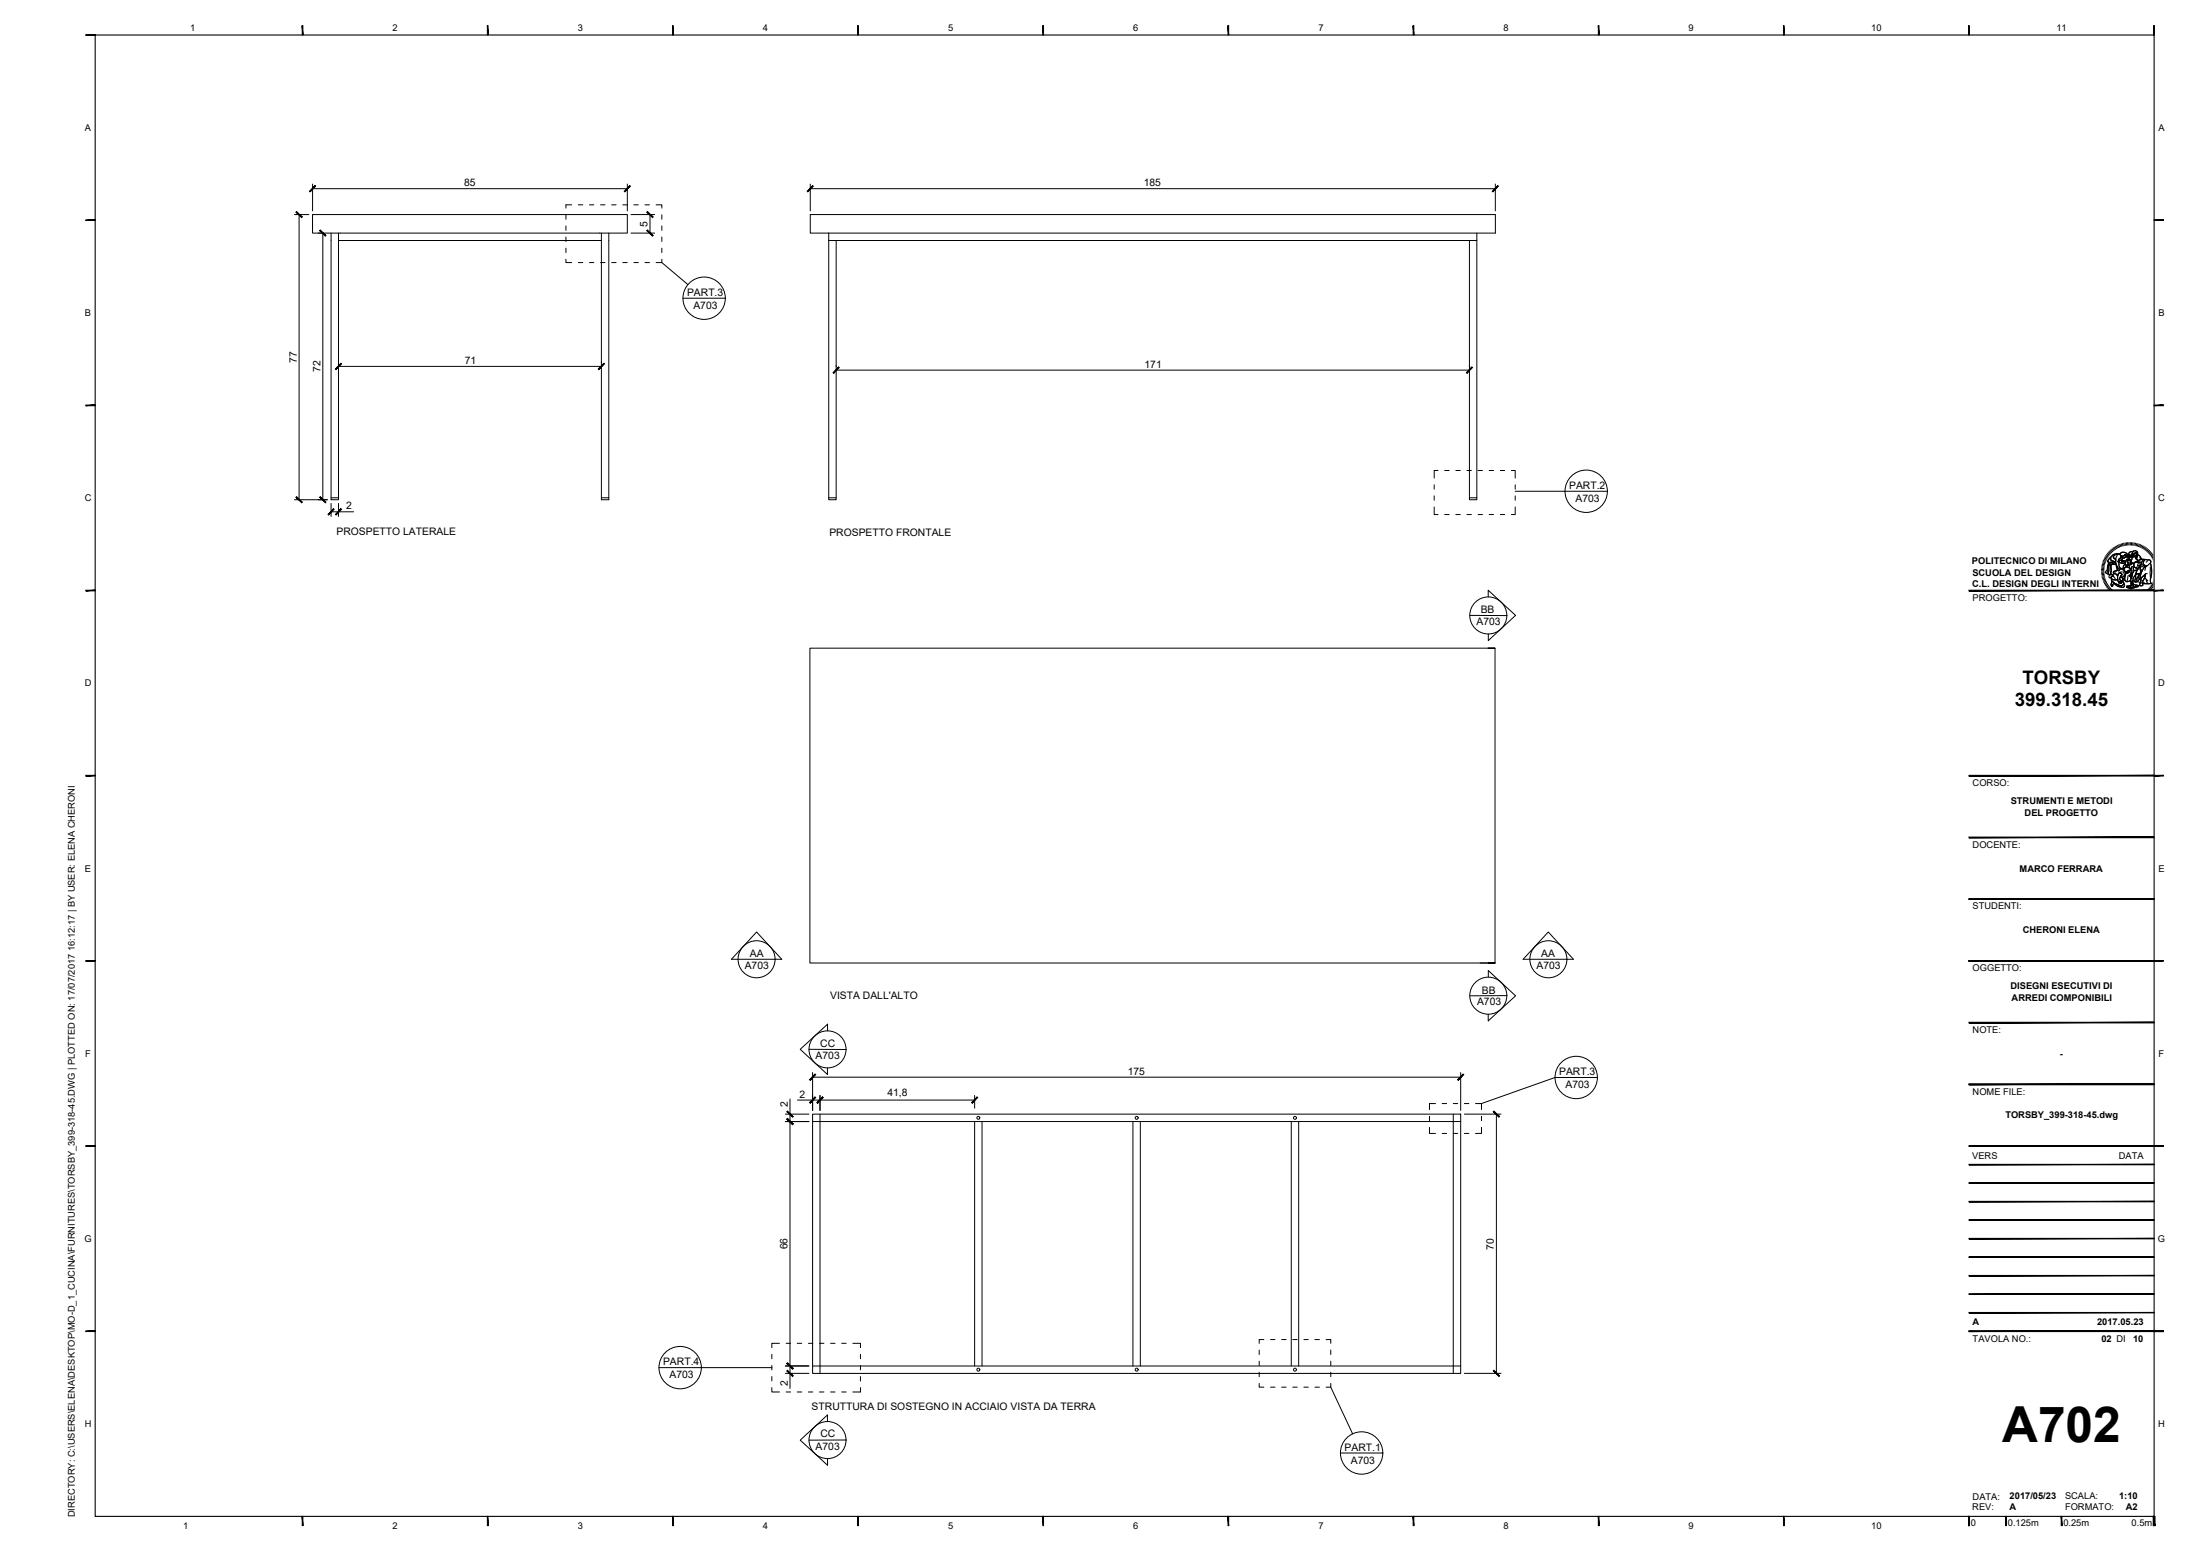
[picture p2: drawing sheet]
<svg xmlns="http://www.w3.org/2000/svg" width="594mm" height="420mm" viewBox="0 0 594 420" stroke-linecap="round" stroke-linejoin="round" font-family="sans-serif">
<!-- layer: A-FURN -->
<g fill="none" stroke="#000" stroke-width=".27">
<path d="M84.4 57.9h85v5h-85zM218.8 57.9h185v5h-185zM89.4 62.9v72h2v-72M91.4 64.9h71M162.4 62.9v72h2v-72M223.8 62.9v2h175v-2M223.8 64.9v70h2v-70M396.8 64.9v70h2v-70M89.4 134.4h2M162.4 134.4h2M223.8 134.4h2M396.8 134.4h2"/>
<path d="M218.7 175h185v85h-185zM401.8 175h1.9h-1.8M399.7 260h4h-1.8M219.4 300.8h175v70.1h-175zM219.4 302.8h175M221.4 300.8v70.1M263.2 302.8v66.1M265.2 302.8v66.1M305.9 302.8v66.1M307.9 302.8v66.1M348.7 302.8v66.1M350.7 302.8v66.1"/>
<path d="M392.4 300.8v70.1M219.4 368.9h175"/>
<circle cx="264.2" cy="301.8" r=".4"/>
<circle cx="306.9" cy="301.8" r=".4"/>
<circle cx="349.7" cy="301.8" r=".4"/>
<circle cx="264.2" cy="369.8" r=".4"/>
<circle cx="306.9" cy="369.8" r=".4"/>
<circle cx="349.7" cy="369.8" r=".4"/>
</g>
<!-- layer: G-ANNO-LOGO -->
<g fill="none" stroke="#000" stroke-width=".3">
<path d="M567.5 154.1h.6M567.5 153.8h.6M567.5 153.4l.7 .1M567.5 153.1l.7 .1M567.6 152.7l.7 .1M567.7 152.4l.6 .1M567.8 152l.6 .2M567.9 151.7l.6 .2M568 151.3l.6 .3M568.1 151l.6 .3M568.1 154.5h-.6M568.2 154.8h-.7"/>
<path d="M568.2 155.1l-.7 .1M568.2 155.4l-.6 .2M568.3 150.7l.6 .3M568.3 155.7l-.6 .2M568.4 156.1l-.7 .1M568.4 150.4l.6 .3M568.5 156.4l-.6 .2M568.6 156.7l-.6 .2M568.6 150.1l.6 .3M568.7 157l-.6 .3M568.8 149.8l.6 .4M568.9 157.3l-.6 .3"/>
<path d="M569 157.6l-.6 .3M569.1 149.5l.5 .4M569.2 157.8l-.6 .4M569.3 149.2l.5 .5M569.4 151.8h.6a.84 .84 0 0 0 1.3-.1l.1 .6-1 .1a.78 .78 0 0 1-1.1-.5zM569.4 151.8v.4M569.4 158.1l-.6 .4M569.5 148.9l.5 .5M569.5 152.3l-.2 .5-.2 1.4-.3 .6 .4 .2M569.6 158.4l-.6 .4M569.7 150.7l.3-.2-.1 .3a.81 .81 0 0 0 1 .8l.3 .1-.1 .2a.74 .74 0 0 1-1.1-.1l-.3 .1a.51 .51 0 0 1-.5-.4 .51 .51 0 0 1 .3-.6zM569.8 148.7l.4 .5"/>
<path d="M569.8 158.6l-.6 .5M569.8 152.3l-.3 .5v1.4l-.3 .8 .7 .2M569.8 152.3l.4 .1-.2 .4 .1 1.2-.1 1.1-.1 .1a.44 .44 0 0 1-.6-.2 .44 .44 0 0 1 .1-.6l.1-1.4zM570 150.5l-.6 .6a.44 .44 0 0 0-.2 .5 .44 .44 0 0 0 .5 .3h.6a.65 .65 0 0 0 1-.2M570 158.9l-.5 .4M570 148.4l.5 .6M570 155.9a1.21 1.21 0 0 0 1.8 .5M570.1 150.2l.6-.5 1.3-.1a.99 .99 0 0 0-1.2 1l.5 .3v.8l-.5-.1a.75 .75 0 0 1-.9-.8zM570.2 156.3v.5l.8 .7 1.9 .9M570.2 156.2l.7 .4 .9-.2 .4 .8v.2l.2-.2 .3 .4-.2-.6 .3 .4-.1-.4 .4 .1-.8-.6 .3-.8 .4 .2 .3 1a.79 .79 0 0 1 .1 .9 .79 .79 0 0 1-.9 .3l-1.7-.8-.6-.5zM570.2 159.1l-.5 .5M570.2 152.4l1.2-.1 .6 1.2-.1 .5-.4 .1a.6 .6 0 0 0-.8 .7l.2 .1-.4 .5a.56 .56 0 0 1-.5-.9v-1.7z"/>
<path d="M570.2 152.4l-.2 .6 .1 2.1M570.3 148.2l.4 .5M570.3 156.9l.8 .6 1.4 .6h.6l.4-.6a.65 .65 0 0 1 0 1 .65 .65 0 0 1-.9 0l-1.3-.6a.44 .44 0 0 0-.5-.3 .44 .44 0 0 0-.3 .5v.2h-.3a.86 .86 0 0 1 0-1.2zM570.3 156.9l-.1 .2a.83 .83 0 0 0 0 1.2l.4-.2-.2-.1a.49 .49 0 0 1 .4-.4 .49 .49 0 0 1 .5 .3l.9 .5a1.25 1.25 0 0 0 1.5-.1l-.2-.8M570.4 159.3l-.4 .5M570.5 155.4a.5 .5 0 0 0-.8-.2 .5 .5 0 0 0 .1 .8 .61 .61 0 0 1 .6-.4 .61 .61 0 0 1 .5 .4l.3 .2M570.6 148l.4 .5M570.7 159.5l-.5 .6M570.7 155l.4-.2 .2 .1a.73 .73 0 0 1 .5 1v.5a1.19 1.19 0 0 1-1.8-.5l.7-.2-.2-.3zM570.7 154.4l1.2-.4 .3 .1 .2-.4 .5-.1 .6 .2 .3 .4a1 1 0 0 1 0 1.2 1 1 0 0 1-1.1 .4v-.3a.47 .47 0 0 0 .1-.7 .47 .47 0 0 0-.8 .2l-.1 .4-.8-.6a.29 .29 0 0 1-.4 0 .29 .29 0 0 1 0-.4zM570.9 147.8l.3 .6M570.9 150l.9-.4a.75 .75 0 0 1 .9 .6 .75 .75 0 0 1-.5 .9l-.2 .4 .1 .4a1.41 1.41 0 0 0 .6 1.5l.2 .2-.5 .1-.1 .3a.32 .32 0 0 1-.4 0 .32 .32 0 0 1 0-.5l-.6-1.4v-1.2l-.6-.4z"/>
<path d="M570.9 159.7l-.4 .6M571.1 154.7l.7 .7M571.1 154.8l-.5 .4 .1 .4M571.2 147.6l.3 .6M571.2 159.9l-.4 .6M571.4 152.3l-2-.1-.4 1.6-.5 .7 .3 .3M571.5 147.4l.3 .6M571.5 152.7l.2 1.3M571.7 149.9l-.3 .7-.1 1.2 .6 1.6a.38 .38 0 0 0 0 .5 .38 .38 0 0 0 .4 .2l.1-.4 .5-.2a1.04 1.04 0 0 1-.7-1.4 1.49 1.49 0 0 1 .5-1.7 1.04 1.04 0 0 0-1.4-.8l-.7 .2-.5 .4-.2 .6a.81 .81 0 0 0 1 .8l.3 .1M571.8 147.3l.3 .6M571.9 154l-.4 .1a.6 .6 0 0 0-.8 .7l.2 .1M572 149.6a.87 .87 0 0 0-.9 .2 .87 .87 0 0 0-.2 1l.4 .1"/>
<path d="M572.1 147.1l.3 .6M572.2 154.7a.47 .47 0 0 1 .7 .2 .47 .47 0 0 1-.2 .6l-.4 1 .8 .7-.4-.2 .1 .5-.3-.5 .2 .6-.3-.4-.2 .2v-.2l-.4-.6 .1-1.2zM572.2 154.7a.47 .47 0 0 1 .7 .2 .47 .47 0 0 1-.2 .6l-.4 1 .8 .7-.4-.2 .1 .4-.3-.4 .1 .6-.2-.4-.2 .2v-.2l-.4-.6v-1.1zM572.2 151l1-.4-.1 .5-1.1 .5zM572.3 151.5l.7-.3 .3 .2-.4 .2 .2 .4a.61 .61 0 0 1-.8-.5zM572.3 151.5a.57 .57 0 0 0 .8 .5M572.4 149.7l.7-.6 1 .2a.3 .3 0 0 1 .4 .3 .3 .3 0 0 1-.4 .3l-.3-.2-.5 .5-.6-.2M572.4 147l.3 .6M572.5 149.4l.5-.3h.6l.7 .4a.23 .23 0 0 1 .2 .3 .23 .23 0 0 1-.3 .1l-.4-.2-.4 .4-.4 .1-.6-.5zM572.7 150l.6 .2 .6-.5 .3 .2-.2 .6-.4 .2-.4-.2-.6 .2zM572.8 146.9l.2 .6M572.9 153.6l.6 .2 .4 .6a.82 .82 0 0 1-.2 1.1h-.1"/>
<path d="M573 151.5h.8l-.2 .1a.37 .37 0 0 1-.2 .5 .37 .37 0 0 1-.5-.2zM573 155.9l.3 1a.8 .8 0 0 1 .1 .9 .8 .8 0 0 1-.9 .3M573 151.2l.3 .2M573.1 150.9v.2l-1.1 .5M573.1 154.4l-.8 .2M573.1 146.8l.2 .6M573.2 150.6l-.4 .5M573.3 154.1l.7 .5M573.4 151.5a.33 .33 0 0 0-.4 .3 .33 .33 0 0 0 .4 .3 .33 .33 0 0 0 .2-.5l.2-.1-.6 .1M573.4 154.6a.7 .7 0 0 1 .2 .9 .7 .7 0 0 1-1 .2M573.5 153.5l.6-.4h.6l.5 .4a.32 .32 0 0 1 .1 .5 .32 .32 0 0 1-.4 0l-.3 .2a.5 .5 0 0 1-.6 .3 .5 .5 0 0 1-.4-.5zM573.5 153.8l.1-.4a.91 .91 0 0 1 1.3-.1l.3 .1a.32 .32 0 0 1 .2 .4 .32 .32 0 0 1-.3 .3l-1.2 .3"/>
<path d="M573.5 146.7l.1 .6M573.5 156.4l.8 .7M573.7 150.5v.1M573.8 150.1l.2 .1M573.8 155.8v.9M573.8 152.4a1.25 1.25 0 0 0-.5 1.3M573.8 146.6l.1 .7M573.8 150.1v.1M573.9 154.4l1.2-.4-.2 .5-.4 .3-.5-.2zM573.9 154.4l.6 .4 .4-.3v-.3l.5-.4-.3-.4-.5-.3h-.6l-.5 .7-.2-.1v-.5l.5-.8 .2 .2h1.1l.5-.4v-.3l.6 .2v.5a.62 .62 0 0 1-.1 .9l.1 .7-.3 .5-.4 .1-.2 .6h-.4l.3 .3 .3-.1v.4l.1-.3-.3 1.1a.98 .98 0 0 1-1.5 0l-.3-.4 .3-.6 .2-1.1M573.9 155.2l-.3 1-.4 .4M574.1 154.6h-.1"/>
<path d="M574.2 150.3l.8-.2a.29 .29 0 0 1 .2 .5 .29 .29 0 0 1-.5 0zM574.2 146.6l.1 .6M574.2 149.9l-.2 .6-.4 .2-.4-.2-.6 .2M574.2 151.2l.5-.3 .4 .1 .5 1a.22 .22 0 0 1-.1 .3 .22 .22 0 0 1-.3-.1 .22 .22 0 0 1 .2-.3l-.2-.7a.44 .44 0 0 0-.7-.1 .44 .44 0 0 0 .1 .7l.1 .4a.43 .43 0 0 1-.7 .4 .43 .43 0 0 1 0-.7zM574.3 158.3l2-.4 1.1 .2-2 .6zM574.3 158.3l1.1 .4v.3l-1.1-.4zM574.5 151.1l.5-.1 .4 .7a.63 .63 0 0 1-.1 .7 .63 .63 0 0 1-.7 .2zM574.5 146.5l.1 .7M574.6 150.1l.1-.2a.53 .53 0 0 1 .8 .4l-.3 .1M574.6 155.5l-.3 1.6 1-.2M574.6 154.6h.1M574.6 149.9h.1a.52 .52 0 0 1 .8 .4l-.3 .1-.2-.3h-.4z"/>
<path d="M574.7 154.2l.1 .1M574.7 154.5l.1 .1M574.8 154.3h-.1M574.8 151.3h.1M574.9 151.3l-.2 .1M574.9 146.5v.7M575 150.2l-.5-.1-.3 .2 .2 .1a.36 .36 0 0 0 .5 .2 .36 .36 0 0 0 .3-.4l-.2-.1v.2M575 152.6v.7M575 155.3l.3 .1 .2-.6 .4-.1-.4 1.3v-.4h-.3zM575.1 154.1l-.2 .5a.51 .51 0 0 1-.8-.1M575.1 151.1l.2 .3-.1 .1M575.2 151.3a.43 .43 0 0 0-.7-.2 .43 .43 0 0 0 .1 .7 .5 .5 0 0 1-.1 .8 .5 .5 0 0 1-.7-.4l.4-1 .7-.3 .6 .5 .1 .8-.2 .2-.2-.4"/>
<path d="M575.3 146.5l-.1 .7M575.3 151.6l-.2 .1M575.3 151.4a.43 .43 0 0 1 0 .7 .43 .43 0 0 1-.6-.1l-.1-.1M575.3 152.3l-.3 .3h-.4M575.4 158.7l2.1-.6-.1 .3-2 .6zM575.4 158.7v.3M575.5 150.3a.99 .99 0 0 1 0 1.2M575.5 154.8h.1M575.5 155.5l-.1 .4 .2-.2M575.5 149.9l.2 .4M575.6 151.9l-.1-.5a.84 .84 0 0 0 0-1.1l-.4-.5a.45 .45 0 0 1-.2-.6 .45 .45 0 0 1 .6-.2 .27 .27 0 0 1 .4-.1 .27 .27 0 0 1-.1 .5v1.1l.2-.1v-.4a.42 .42 0 0 0 .3 .3 .42 .42 0 0 0 .5-.1l-.1 .6 .2-.1 .4 .7-1.1 .7M575.6 146.5v.7"/>
<path d="M575.7 155.2l-.2 .3v-.3M575.7 152.9l-.2 1.4M575.7 152.1l.4 .2M575.7 157l.2-.1 .2 1-.3-.5-.4 .6zM575.8 154.1l-.4 .3v.5M575.9 154.7l-.4 .1-.2 .6h-.4l.3 .3 .3-.1M575.9 153l-.4 .8M576 146.6l-.1 .6M576 149h-.5a.61 .61 0 0 0-.6 .7M576.1 148.9l.6-.2 .4 .2 .1 .4v.7l-.4 .9v-.7l.3-.5-.3-.5-.2 .2a.78 .78 0 0 0-.6 1.1h-.2l-.1-.8zM576.1 150l.2 .3 .5-.1M576.1 148.9l.6-.2 .5 .5v.8l-.4 .9v-.7l.3-.5a.32 .32 0 0 0-.2-.4 .32 .32 0 0 0-.4 .1h-.3l-.2 1-.2 .1-.1-.8z"/>
<path d="M576.2 152.1l.1-.1a1.52 1.52 0 0 1 1.9 0 1.33 1.33 0 0 1-1.4 1.5l-.6-.7zM576.2 149.5l.6-.3 .3 .5-.3 .5a.4 .4 0 0 1-.4 .1 .4 .4 0 0 1-.3-.3zM576.2 149.7l.2 .1M576.2 154l.9-.1-.7 1.6a1.53 1.53 0 0 0-.5 1.5h-.2l-.2 .5-.2-1zM576.2 154.1l-.9 2.5 .2 .9-.1 .9 .4-1 .3 .8-.2-1.3-.4 .6M576.3 146.6l-.1 .7M576.3 150.2h.1M576.3 153.1a.62 .62 0 0 0-.1 .9l1-.1 .4-.6M576.3 149.8h.1M576.4 150.1h.1M576.7 146.7l-.2 .6M576.7 149.9l.2 .1"/>
<path d="M576.8 155l.7-.1-.5 1.4 .2 .7-.3 .2-.5-.2zM576.8 149.9l-.1 .1M576.9 150.7l.4 .7M577 153.2h.1M577 146.7l-.1 .7M577 151.6h.1a2.25 2.25 0 0 1 1.8-.5l-.7 .9zM577.1 153.9l-.7 1.6a1.53 1.53 0 0 0-.5 1.5M577.2 153.1l-.3 .1M577.2 149.7a1.26 1.26 0 0 1 .9 1.1l.3 .2-.4 .1a.63 .63 0 0 1-.8 .1 .63 .63 0 0 1-.2-.8zM577.2 153.4l-.1 .1M577.2 149.7l.7 .5 .2 .5M577.4 146.8l-.2 .7"/>
<path d="M577.4 158.1v.3l-2 .6-1.1-.4v-.3l1.1 .4 2-.6a6.1 6.1 0 0 0-3.1 .2M577.7 146.9l-.2 .7M577.8 152.8l-.1 .4M577.8 151.8l.3 .1 .2 .3M577.8 153l.2 .1-.1 .7a.71 .71 0 0 1-.2 1.1l-1 .1 .4-1.1zM577.8 150.6l.6 .4M577.9 154.9h-.2a.84 .84 0 0 0-.9 .3 .84 .84 0 0 0-.1 .9l-.3 .9 .5 .2a.44 .44 0 0 0 .1-.8l.5-1.5M577.9 156.3l-.1 .2 .3 .2M578 147.1l-.2 .6M578 153.1v1.2l-.2 1a1.85 1.85 0 0 0-.2 2l.3 .2M578.2 156l1.1-1-.5 1.6a1.19 1.19 0 0 0-.2 1.4l-.1 .1a.45 .45 0 0 1-.7 0 .45 .45 0 0 1 .1-.7zM578.2 152a1.04 1.04 0 0 1 .7-.9 1.04 1.04 0 0 1 1 .1 .55 .55 0 0 1 .8 .2 .55 .55 0 0 1-.2 .8l-.3 .3a1.09 1.09 0 0 1-1.9-.3"/>
<path d="M578.3 152.2l-.5 .6a.69 .69 0 0 1-.5 .7 .69 .69 0 0 1-.7-.3 .75 .75 0 0 1-.1-1.2l.5-.2a.33 .33 0 0 1 .5 .2 .33 .33 0 0 1-.2 .4v.2a.24 .24 0 0 0 .2 .3 .24 .24 0 0 0 .3-.2l.1-.3-.1-.6-.7-.2-.8 .4-.1 .6M578.3 153.8l.1 .5M578.4 147.2l-.3 .6M578.7 147.4l-.3 .6M578.8 153l-.9 .1M578.8 157.2l.6 .4M579 147.5l-.3 .6M579 151a2.39 2.39 0 0 0-2 .6M579.2 159.9l.3 .5M579.2 156l.8 .9M579.2 153a6.5 6.5 0 0 0-1.4 3.4l1.5-1.4 .5-.1M579.3 151.1l.5 .1a.64 .64 0 0 1 .7 0 .64 .64 0 0 1 .2 .7l.2 1.2a7.8 7.8 0 0 1-.2 3.6l.3 .9h-2a.45 .45 0 0 1-.6-.3 .45 .45 0 0 1 .3-.6l.6-1.7-1.5 1.4a5.9 5.9 0 0 1 1.5-3.4l.4-.2a.93 .93 0 0 1-1-.7 .93 .93 0 0 1 .6-1z"/>
<path d="M579.3 151.1a.91 .91 0 0 0-.6 1 .91 .91 0 0 0 1 .7M579.3 147.7l-.4 .6M579.3 155l-.5 1.6a1.24 1.24 0 0 0-.2 1.4l-.1 .1a.45 .45 0 0 1-.7 0 .45 .45 0 0 1 .1-.7l.3-1.4M579.4 159.7l.4 .5M579.4 153l-.2 1M579.6 156.4l.2 .9 .4 .3M579.6 147.9l-.4 .6M579.7 159.5l.4 .5M579.8 151.5l-.2 .3M579.9 148.2l-.4 .5M579.9 159.2l.5 .5M580.1 148.4l-.4 .5"/>
<path d="M580.1 159l.5 .5M580.4 158.8l.5 .4M580.4 148.6l-.5 .5M580.6 158.5l.5 .4M580.6 153.1l.1 3.4M580.7 148.9l-.5 .4M580.7 152a9.8 9.8 0 0 1 0 5l.3 .6-2.5-.1M580.8 158.3l.5 .4M580.9 149.1l-.5 .5M581 158l.5 .4M581.1 149.4l-.5 .4M581.1 157.7l.6 .4"/>
<path d="M581.3 157.4l.6 .3M581.3 149.7l-.5 .4M581.4 157.1l.6 .3M581.6 150l-.6 .4M581.6 156.8l.6 .3M581.7 156.5l.6 .3M581.7 150.3l-.6 .3M581.8 156.2l.6 .2M581.9 155.9l.6 .2M581.9 150.6l-.6 .3M582 155.6l.6 .1M582 155.3l.7 .1"/>
<path d="M582 155h.7M582.1 150.9l-.6 .3M582.1 154.6l.7 .1M582.1 154.4h.7M582.2 151.3l-.6 .2M582.3 151.6l-.6 .2M582.5 151.9l-.7 .2M582.5 152.3l-.6 .1M582.6 152.6l-.6 .2M582.7 153l-.7 .1M582.7 153.3l-.6 .1M582.8 153.7h-.7"/>
<path d="M582.8 154l-.7 .1M571.5 160.1l-.4 .6M571.8 160.3l-.4 .6M572 160.4l-.2 .6M572.3 160.6l-.2 .6M572.6 160.7l-.2 .6M572.9 160.8l-.2 .6M573.3 160.9l-.2 .6M573.6 161l-.2 .6M573.9 161l-.1 .7M574.2 161.1l-.1 .6M574.5 161.1v.7"/>
<path d="M574.9 161.1l-.1 .7M575.2 161.1v.7M575.5 161.1l.1 .7M575.8 161.1l.1 .7M576.2 161.1l.1 .6M576.5 161l.1 .7M576.8 160.9l.2 .7M577.1 160.8l.2 .7M577.4 160.7l.2 .7M577.7 160.6l.3 .7M578 160.5l.3 .6M578.3 160.4l.3 .6"/>
<path d="M578.6 160.2l.3 .6M578.9 160l.4 .6"/>
</g>
<!-- layer: G-ANNO-TTLB -->
<g fill="#fff" stroke="#fff" stroke-width=".27">
<path d="M556.7 159.5l30.7 4.3-5.7-4.3zM556.7 159.5l30.7 4.3h-30.7z"/>
<path d="M581.7 144.9h5.7l-5.7 14.6zM587.4 144.9l-5.7 14.6 5.7 4.3z"/>
</g>
<path d="M556.7 159.5h25v-14.6h5.7v18.9h-30.7z" fill="none" stroke="#fff" stroke-width=".27"/>
<g fill="#000" stroke="#000" stroke-width=".27">
<path d="M23.2 9.5h2.5v-.1zM23.2 9.4h2.5l-2.5 .1z"/>
<path d="M81.6 7l.2 2.5v-2.5zM81.6 7l.2 2.5h-.2z"/>
<path d="M131.6 7l.2 2.5v-2.5zM131.6 7l.2 2.5h-.2z"/>
<path d="M181.6 7l.2 2.5v-2.5zM181.6 7l.2 2.5h-.2z"/>
<path d="M231.6 7l.2 2.5v-2.5zM231.6 7l.2 2.5h-.2z"/>
<path d="M281.6 7l.2 2.5v-2.5zM281.6 7l.2 2.5h-.2z"/>
<path d="M331.6 7l.2 2.5v-2.5zM331.6 7l.2 2.5h-.2z"/>
<path d="M381.6 7l.2 2.5v-2.5zM381.6 7l.2 2.5h-.2z"/>
<path d="M431.6 7l.2 2.5v-2.5zM431.6 7l.2 2.5h-.2z"/>
<path d="M481.6 7l.2 2.5v-2.5zM481.6 7l.2 2.5h-.2z"/>
<path d="M531.6 7l.2 2.5v-2.5zM531.6 7l.2 2.5h-.2z"/>
<path d="M581.6 7l.2 2.5v-2.5zM581.6 7l.2 2.5h-.2z"/>
<path d="M23.2 59.5h2.5v-.1zM23.2 59.4h2.5l-2.5 .1z"/>
<path d="M581.7 59.5h2.5v-.1zM581.7 59.4h2.5l-2.5 .1z"/>
<path d="M23.2 109.6h2.5v-.2zM23.2 109.4h2.5l-2.5 .2z"/>
<path d="M581.7 109.6h2.5v-.2zM581.7 109.4h2.5l-2.5 .2z"/>
<path d="M23.2 159.5h2.5v-.1zM23.2 159.4h2.5l-2.5 .1z"/>
<path d="M531.7 159.5h50v-.1zM531.7 159.4h50l-50 .1z"/>
<path d="M581.7 159.5h2.5v-.1zM581.7 159.4h2.5l-2.5 .1z"/>
<path d="M23.2 209.6h2.5v-.2zM23.2 209.4h2.5l-2.5 .2z"/>
<path d="M531.7 209.6h50v-.2zM531.7 209.4h50l-50 .2z"/>
<path d="M581.7 209.6h2.5v-.2zM581.7 209.4h2.5l-2.5 .2z"/>
<path d="M531.7 226.2h50v-.2zM531.7 226h50l-50 .2z"/>
<path d="M23.2 259.5h2.5v-.1zM23.2 259.4h2.5l-2.5 .1z"/>
<path d="M531.7 242.7v.2l50-.2zM531.7 242.9l50-.2v.2z"/>
<path d="M531.7 259.4v.1l50-.1zM531.7 259.5l50-.1v.1z"/>
<path d="M531.7 259.4v.1l50-.1zM531.7 259.5l50-.1v.1z"/>
<path d="M531.7 259.4v.1l50-.1zM531.7 259.5l50-.1v.1z"/>
<path d="M531.7 259.4v.1l50-.1zM531.7 259.5l50-.1v.1z"/>
<path d="M531.7 242.9h50v-.2zM531.7 242.7h50l-50 .2z"/>
<path d="M581.7 259.5h2.5v-.1zM581.7 259.4h2.5l-2.5 .1z"/>
<path d="M531.7 276v.2l50-.2zM531.7 276.2l50-.2v.2z"/>
<path d="M531.7 292.7v.2l50-.2zM531.7 292.9l50-.2v.2z"/>
<path d="M531.7 292.7v.2l50-.2zM531.7 292.9l50-.2v.2z"/>
<path d="M23.2 309.5h2.5v-.1zM23.2 309.4h2.5l-2.5 .1z"/>
<path d="M531.7 319.4h50zM531.7 319.5l50-.1z"/>
<path d="M531.7 314.4h50zM531.7 314.5l50-.1z"/>
<path d="M531.7 309.4v.1l50-.1zM531.7 309.5l50-.1v.1z"/>
<path d="M581.7 309.5h2.5v-.1zM581.7 309.4h2.5l-2.5 .1z"/>
<path d="M581.7 309.5h2.5v-.1zM581.7 309.4h2.5l-2.5 .1z"/>
<path d="M531.7 339.4h50zM531.7 339.5l50-.1z"/>
<path d="M531.7 334.4h50zM531.7 334.5l50-.1z"/>
<path d="M531.7 329.4h50zM531.7 329.5l50-.1z"/>
<path d="M531.7 324.4h50zM531.7 324.5l50-.1z"/>
<path d="M23.2 359.6h2.5v-.2zM23.2 359.4h2.5l-2.5 .2z"/>
<path d="M531.7 359.4v.2l50-.2zM531.7 359.6l50-.2v.2z"/>
<path d="M531.7 359.4v.2l50-.2zM531.7 359.6l50-.2v.2z"/>
<path d="M531.7 354.4h50zM531.7 354.5l50-.1z"/>
<path d="M531.7 349.4h50zM531.7 349.5l50-.1z"/>
<path d="M531.7 344.4h50zM531.7 344.5l50-.1z"/>
<path d="M581.7 359.6h2.5v-.2zM581.7 359.4h2.5l-2.5 .2z"/>
<path d="M581.7 359.6h2.5v-.2zM581.7 359.4h2.5l-2.5 .2z"/>
<path d="M581.7 359.6h2.5v-.2zM581.7 359.4h2.5l-2.5 .2z"/>
<path d="M581.7 359.6h2.5v-.2zM581.7 359.4h2.5l-2.5 .2z"/>
<path d="M81.6 409.5l.2 2.5v-2.5zM81.6 409.5l.2 2.5h-.2z"/>
<path d="M131.6 409.5l.2 2.5v-2.5zM131.6 409.5l.2 2.5h-.2z"/>
<path d="M181.6 409.5l.2 2.5v-2.5zM181.6 409.5l.2 2.5h-.2z"/>
<path d="M231.6 409.5l.2 2.5v-2.5zM231.6 409.5l.2 2.5h-.2z"/>
<path d="M281.6 409.5l.2 2.5v-2.5zM281.6 409.5l.2 2.5h-.2z"/>
<path d="M331.6 409.5l.2 2.5v-2.5zM331.6 409.5l.2 2.5h-.2z"/>
<path d="M381.6 409.5l.2 2.5v-2.5zM381.6 409.5l.2 2.5h-.2z"/>
<path d="M431.6 409.5l.2 2.5v-2.5zM431.6 409.5l.2 2.5h-.2z"/>
<path d="M481.6 409.5l.2 2.5v-2.5zM481.6 409.5l.2 2.5h-.2z"/>
<path d="M531.6 409.5v2.5h.2zM531.6 409.5h.2v2.5z"/>
<path d="M531.6 409.5l.2 2.5v-2.5zM531.6 409.5l.2 2.5h-.2z"/>
<path d="M541.6 409.5l.2 2.5v-2.5zM541.6 409.5l.2 2.5h-.2z"/>
<path d="M556.6 409.5l.2 2.5v-2.5zM556.6 409.5l.2 2.5h-.2z"/>
<path d="M581.6 409.5l.2 2.5v-2.5zM581.6 409.5l.2 2.5h-.2z"/>
<path d="M581.4 409.5l.5 2.5v-2.5zM581.4 409.5l.5 2.5h-.5z"/>
</g>
<path d="M25.7 9.5h556v400h-556z" fill="none" stroke="#000" stroke-width=".3"/>
<!-- layer: QUOTE -->
<g fill="none" stroke="#000" stroke-width=".27">
<path d="M79.5 57.9h3.9M80.8 57.9v77M84.4 49.7v7.2M84.4 51h85M152.8 58v1.2M154.4 55.3h-1.6v.9M156.2 55.3h1.2M159.2 55.3h1.2M162.2 55.3h1.2M165.2 55.3h1.2M168.2 55.3h1.2M169.4 49.7v7.2"/>
<path d="M170.4 57.9h6.4M171.2 55.3h1.2M174.2 55.3h1.2M175.5 57.9v5M177.2 55.3h1.5v.9M178.7 58v1.2M218.8 51h185M218.8 49.7v7.2M403.8 49.7v7.2M85.9 62.9h1.3v72M152.8 70v.9h1.6M152.8 61v1.2"/>
<path d="M152.8 64v1.2M152.8 67v1.2M156.2 70.9h1.2M159.2 70.9h1.2M162.2 70.9h1.2M165.2 70.9h1.2M168.2 70.9h1.2M170.4 62.9h6.4M171.2 70.9h1.2M174.2 70.9h1.2M178.7 70v.9h-1.5M178.7 61v1.2"/>
<path d="M178.7 64v1.2M178.7 67v1.2M178.7 70.9l7.1 5.9M91.4 97.7v.2M91.4 98.9h71M162.4 97.7v.2M184.4 80.5h11.5M225.8 98.7v.2M225.8 99.9h171M396.8 98.7v.2M79.5 134.9h8.9M89.4 138.2h6.1"/>
<path d="M89.4 135.9v3.6M91.4 135.9v3.6M387.3 136.9v2h1M387.3 130.9v1.2M387.3 133.9v1.2M388.3 127h-1v2.1M390.1 138.9h1.2M390.1 127h1.2M393.1 138.9h1.2M393.1 127h1.2M396.1 138.9h1.2M396.1 127h1.2"/>
<path d="M399.1 138.9h1.2M399.1 127h1.2M402.1 138.9h1.2M402.1 127h1.2M405.1 138.9h1.2M405.1 127h1.2M408.1 127h1.1v2.1M409.2 136.9v2h-1.1M409.2 130.9v1.2M409.2 133.9v1.2M409.2 132.7h24.8M396.9 166.2h10"/>
<path d="M401.9 161.2v-1.8l7.4 6.8-7.4 6.8v-1.8M204.3 251.7l6.8 7.3h-13.6zM418.1 251.7l6.8 7.3h-13.6zM223.5 278.4v-1.8l-7.4 6.7 7.3 6.8v-1.7M401.9 263.9v-1.8l7.4 6.8-7.4 6.8v-1.8M406.9 268.8l-10 .1M213.3 296.8v78.1M215.4 297h47.8M218.4 283.3l10 .1M219.4 289.6v10.3M219.4 290.9h175M221.4 295.8v4.1"/>
<path d="M263.2 295.8v3.4M387.6 298h-1.6v1.6M389.4 298h1.2M392.4 298h1.2M394.4 289.6v10.3M395.4 298h1.2M398.4 298h1.7v1.6M431.3 290.9h-11.4l-19.8 7.1M212.1 300.8h6.3M212.1 302.8h6.3M386 304.4v1.7h1.6M386 301.4v1.2"/>
<path d="M389.4 306.1h1.2M392.4 306.1h1.2M395.4 300.8h9.9M395.4 306.1h1.2M400.1 304.4v1.7h-1.7M400.1 301.4v1.2M404.1 300.8v70M177.9 369.3h30.5M208.4 374.7v1.2h2.1M208.4 365.7v1.2M208.4 368.7v1.2M208.4 371.7v1.2"/>
<path d="M210.5 362.7h-2.1v1.2M212.1 368.8h6.3M212.1 370.8h6.3M212.3 362.7h1.2M212.3 375.9h1.2M215.3 362.7h1.2M215.3 375.9h1.2M218.3 362.7h1.2M218.3 375.9h1.2M221.3 362.7h1.2M221.3 375.9h1.2M224.3 362.7h1.2"/>
<path d="M224.3 375.9h1.2M227.3 362.7h1.2M227.3 375.9h1.2M230.3 362.7h2.1v1.2M232.4 365.7v1.2M232.4 368.7v1.2M232.4 371.7v1.2M232.4 374.7v1.2h-2.1M340 373.6v1h1.3M340 364.5v1.3M340 367.6v1.1M340 370.5v1.3"/>
<path d="M341.3 361.7h-1.3v1M343.1 374.6h1.2M343.1 361.7h1.2M346.1 374.6h1.2M346.1 361.7h1.2M349.1 374.6h1.2M349.1 361.7h1.2M352.1 374.6h1.2M352.1 361.7h1.2M355.1 374.6h1.2M355.1 361.7h1.2M358.1 361.7h1.3v1"/>
<path d="M359.4 373.6v1h-1.3M359.4 364.5v1.3M359.4 367.6v1.1M359.4 370.5v1.3M359.4 374.6l5.9 12.6M395.4 370.8h9.9M223.4 383.9v-1.8l-7.3 6.8 7.4 6.8v-1.8M228.4 388.8l-10 .1M362 392.3h11.4"/>
<circle cx="190.1" cy="80.5" r="5.7"/>
<circle cx="428.3" cy="132.6" r="5.7"/>
<circle cx="401.9" cy="166.2" r="5"/>
<circle cx="204.3" cy="259" r="5"/>
<circle cx="418.1" cy="259" r="5"/>
<circle cx="401.9" cy="268.9" r="5"/>
<circle cx="223.5" cy="283.4" r="5"/>
<circle cx="425.6" cy="290.9" r="5.7"/>
<circle cx="183.7" cy="369.3" r="5.7"/>
<circle cx="223.5" cy="388.9" r="5"/>
<circle cx="367.7" cy="392.3" r="5.7"/>
</g>
<!-- layer: 0 -->
<g fill="#000" stroke="#000" stroke-width=".27">
<path d="M79.9 57.3l1.5 1.5 .2-.2zM79.9 57.3l.2-.2 1.5 1.5z"/>
<path d="M85.1 50.1l-1.4 1.7 1.5-1.5zM83.6 51.6l1.5-1.5-1.4 1.7z"/>
<path d="M170.1 50.1l-1.5 1.5 .1 .2zM170.1 50.1l.1 .2-1.5 1.5z"/>
<path d="M174.7 57.3l1.5 1.5 .1-.2zM174.7 57.3l.1-.2 1.5 1.5z"/>
<path d="M219.5 50.1l-1.4 1.7 1.5-1.5zM219.5 50.1l-1.4 1.7-.1-.2z"/>
<path d="M404.5 50.1l-1.5 1.5 .1 .2zM404.5 50.1l.1 .2-1.5 1.5z"/>
<path d="M86.3 62.3l1.5 1.5 .2-.2zM86.3 62.3l.2-.2 1.5 1.5z"/>
<path d="M174.8 62.1l-.1 .2 1.6 1.3zM174.7 62.3l1.6 1.3-.1 .2z"/>
<path d="M92.1 98.1l-1.4 1.7 1.5-1.5zM90.6 99.6l1.5-1.5-1.4 1.7z"/>
<path d="M161.6 99.6l.1 .2 1.4-1.7zM163.1 98.1l.1 .2-1.5 1.5z"/>
<path d="M226.5 99.1l-1.4 1.7 1.5-1.5zM226.5 99.1l-1.4 1.7-.1-.2z"/>
<path d="M396 100.6l.1 .2 1.4-1.7zM397.5 99.1l.1 .2-1.5 1.5z"/>
<path d="M80.1 134.1l-.2 .2 1.7 1.3zM79.9 134.3l1.7 1.3-.2 .2z"/>
<path d="M86.5 134.1l-.2 .2 1.7 1.3zM86.3 134.3l1.7 1.3-.2 .2z"/>
<path d="M90.1 137.4l-1.4 1.6 1.5-1.5zM90.1 137.4l-1.4 1.6-.1-.1z"/>
<path d="M92.1 137.4l-1.5 1.5 .1 .1zM92.1 137.4l.1 .1-1.5 1.5z"/>
<path d="M220.1 290l-1.3 1.7 1.5-1.5zM218.6 291.5l1.5-1.5-1.3 1.7z"/>
<path d="M220.1 296.2l-1.3 1.7 1.5-1.5zM218.6 297.7l1.5-1.5-1.3 1.7z"/>
<path d="M220.6 297.7l.2 .2 1.3-1.7zM222.1 296.2l.2 .2-1.5 1.5z"/>
<path d="M222.1 296.2l-1.3 1.7 1.5-1.5zM220.6 297.7l1.5-1.5-1.3 1.7z"/>
<path d="M262.4 297.7l.1 .2 1.4-1.7zM263.9 296.2l.1 .2-1.5 1.5z"/>
<path d="M393.6 291.5l.2 .2 1.3-1.7zM395.1 290l.2 .2-1.5 1.5z"/>
<path d="M212.7 302l-.2 .2 1.7 1.3zM212.5 302.2l1.7 1.3-.2 .2z"/>
<path d="M212.5 300.2l1.5 1.5 .2-.2zM212.5 300.2l.2-.2 1.5 1.5z"/>
<path d="M212.5 302.2l1.5 1.5 .2-.2zM212.5 302.2l.2-.2 1.5 1.5z"/>
<path d="M403.3 300.2l1.5 1.5 .1-.2zM403.3 300.2l.1-.2 1.5 1.5z"/>
<path d="M212.7 368l-.2 .2 1.7 1.3zM212.5 368.2l1.7 1.3-.2 .2z"/>
<path d="M212.7 370l-.2 .2 1.7 1.3zM212.5 370.2l1.7 1.3-.2 .2z"/>
<path d="M212.5 368.2l1.5 1.5 .2-.2zM212.5 368.2l.2-.2 1.5 1.5z"/>
<path d="M403.4 370l-.1 .2 1.6 1.3zM403.3 370.2l1.6 1.3-.1 .2z"/>
</g>
<text font-size="13.4" x="540.7" y="389.3">A702</text>
<g font-size="5">
<text x="546.2" y="184.6">TORSBY</text>
<text x="544.1" y="190.7">399.318.45</text>
</g>
<g font-size="2.8">
<text x="125.3" y="50.3">85</text>
<text x="308.9" y="50.3">185</text>
<text x="174.9" y="61.2" transform="rotate(-90 174.9 61.2)">5</text>
<text x="185.5" y="79.9">PART.3</text>
<text x="187.2" y="83.4">A703</text>
<text x="80.1" y="98" transform="rotate(-90 80.1 98)">77</text>
<text x="86.5" y="100.5" transform="rotate(-90 86.5 100.5)">72</text>
<text x="125.5" y="98.3">71</text>
<text x="309.1" y="99.3">171</text>
<text x="93.4" y="137.6">2</text>
<text x="423.7" y="132.1">PART.2</text>
<text x="425.4" y="135.5">A703</text>
<text x="90.9" y="144.4">PROSPETTO LATERALE</text>
<text x="224" y="144.8">PROSPETTO FRONTALE</text>
<text x="399.9" y="165.5">BB</text>
<text x="398.7" y="168.9">A703</text>
<text x="201.1" y="261.7">A703</text>
<text x="202.5" y="258.3">AA</text>
<text x="414.9" y="261.7">A703</text>
<text x="416.2" y="258.3">AA</text>
<text x="224.2" y="269.8">VISTA DALL'ALTO</text>
<text x="400.2" y="268.3">BB</text>
<text x="398.9" y="271.4">A703</text>
<text x="220.3" y="286">A703</text>
<text x="221.5" y="282.7">CC</text>
<text x="304.5" y="290.2">175</text>
<text x="421" y="290.3">PART.3</text>
<text x="422.7" y="293.8">A703</text>
<text x="212.7" y="298.8" transform="rotate(-90 212.7 298.8)">2</text>
<text x="215.9" y="296.4">2</text>
<text x="239.6" y="296">41,8</text>
<text x="212.7" y="337.4" transform="rotate(-90 212.7 337.4)">66</text>
<text x="403.4" y="337.4" transform="rotate(-90 403.4 337.4)">70</text>
<text x="179.1" y="368.7">PART.4</text>
<text x="180.8" y="372.2">A703</text>
<text x="212.7" y="374.4" transform="rotate(-90 212.7 374.4)">2</text>
<text x="219.2" y="380.8">STRUTTURA DI SOSTEGNO IN ACCIAIO VISTA DA TERRA</text>
<text x="221.5" y="388.1">CC</text>
<text x="220.3" y="391.5">A703</text>
<text x="363.1" y="391.8">PART.1</text>
<text x="364.8" y="395.2">A703</text>
</g>
<g font-size="2.5">
<text x="51.3" y="8.3">1</text>
<text x="106" y="8.3">2</text>
<text x="156" y="8.3">3</text>
<text x="206" y="8.3">4</text>
<text x="256" y="8.3">5</text>
<text x="306" y="8.3">6</text>
<text x="356" y="8.3">7</text>
<text x="406" y="8.3">8</text>
<text x="456" y="8.3">9</text>
<text x="505.3" y="8.3">10</text>
<text x="555.3" y="8.3">11</text>
<text x="23" y="35.4">A</text>
<text x="582.8" y="35.4">A</text>
<text x="23" y="85.4">B</text>
<text x="582.8" y="85.4">B</text>
<text x="22.9" y="135.4">C</text>
<text x="582.8" y="135.4">C</text>
<text x="532.5" y="152.4">POLITECNICO DI MILANO</text>
<text x="532.6" y="155.4">SCUOLA DEL DESIGN</text>
<text x="532.6" y="158.4">C.L. DESIGN DEGLI INTERNI</text>
<text x="532.7" y="162.2">PROGETTO:</text>
<text x="22.9" y="185.4">D</text>
<text x="582.8" y="185.4">D</text>
<text x="532.7" y="212.2">CORSO:</text>
<text x="543" y="217.2">STRUMENTI E METODI</text>
<text x="546.7" y="220.2">DEL PROGETTO</text>
<text x="532.7" y="228.9">DOCENTE:</text>
<text x="23" y="235.4">E</text>
<text x="545.4" y="235.4">MARCO FERRARA</text>
<text x="582.8" y="235.4">E</text>
<text x="532.7" y="245.6">STUDENTI:</text>
<text x="546.2" y="252">CHERONI ELENA</text>
<text x="532.7" y="262.2">OGGETTO:</text>
<text x="542.9" y="267.2">DISEGNI ESECUTIVI DI</text>
<text x="543.2" y="270.2">ARREDI COMPONIBILI</text>
<text x="532.7" y="278.9">NOTE:</text>
<text x="23" y="285.4">F</text>
<text x="556.2" y="285.4">-</text>
<text x="582.9" y="285.4">F</text>
<text x="532.7" y="295.6">NOME FILE:</text>
<text x="541.5" y="301.8">TORSBY_399-318-45.dwg</text>
<text x="532.6" y="312.9">VERS</text>
<text x="572.2" y="312.9">DATA</text>
<text x="22.8" y="335.4">G</text>
<text x="582.7" y="335.4">G</text>
<text x="532.7" y="357.9">A</text>
<text x="566.3" y="357.9">2017.05.23</text>
<text x="532.7" y="362.4">TAVOLA NO.:</text>
<text x="567.5" y="362.4">02 DI</text>
<text x="576" y="362.4">10</text>
<text x="22.9" y="385.4">H</text>
<text x="582.8" y="385.4">H</text>
<text x="532.6" y="407.8">REV:</text>
<text x="532.7" y="404.9">DATA:</text>
<text x="542.7" y="407.9">A</text>
<text x="542.7" y="404.8">2017/05/23</text>
<text x="557.6" y="404.9">SCALA:</text>
<text x="557.6" y="407.9">FORMATO:</text>
<text x="572.2" y="404.8">1:10</text>
<text x="574.1" y="407.9">A2</text>
<text x="20.2" y="409.7" transform="rotate(-90 20.2 409.7)">DIRECTORY: C:\USERS\ELENA\DESKTOP\MO-D_1_CUCINA\FURNITURES\TORSBY_399-318-45.DWG | PLOTTED ON: 17/07/2017 16:12:17 | BY USER: ELENA CHERONI</text>
<text x="49.5" y="412.8">1</text>
<text x="106" y="412.8">2</text>
<text x="156" y="412.8">3</text>
<text x="206" y="412.8">4</text>
<text x="256" y="412.8">5</text>
<text x="306" y="412.8">6</text>
<text x="356" y="412.8">7</text>
<text x="406" y="412.8">8</text>
<text x="456" y="412.8">9</text>
<text x="505.3" y="412.8">10</text>
<text x="532.2" y="412">0</text>
<text x="542.2" y="412">0.125m</text>
<text x="557.2" y="412">0.25m</text>
<text x="575.6" y="412">0.5m</text>
</g>
</svg>
